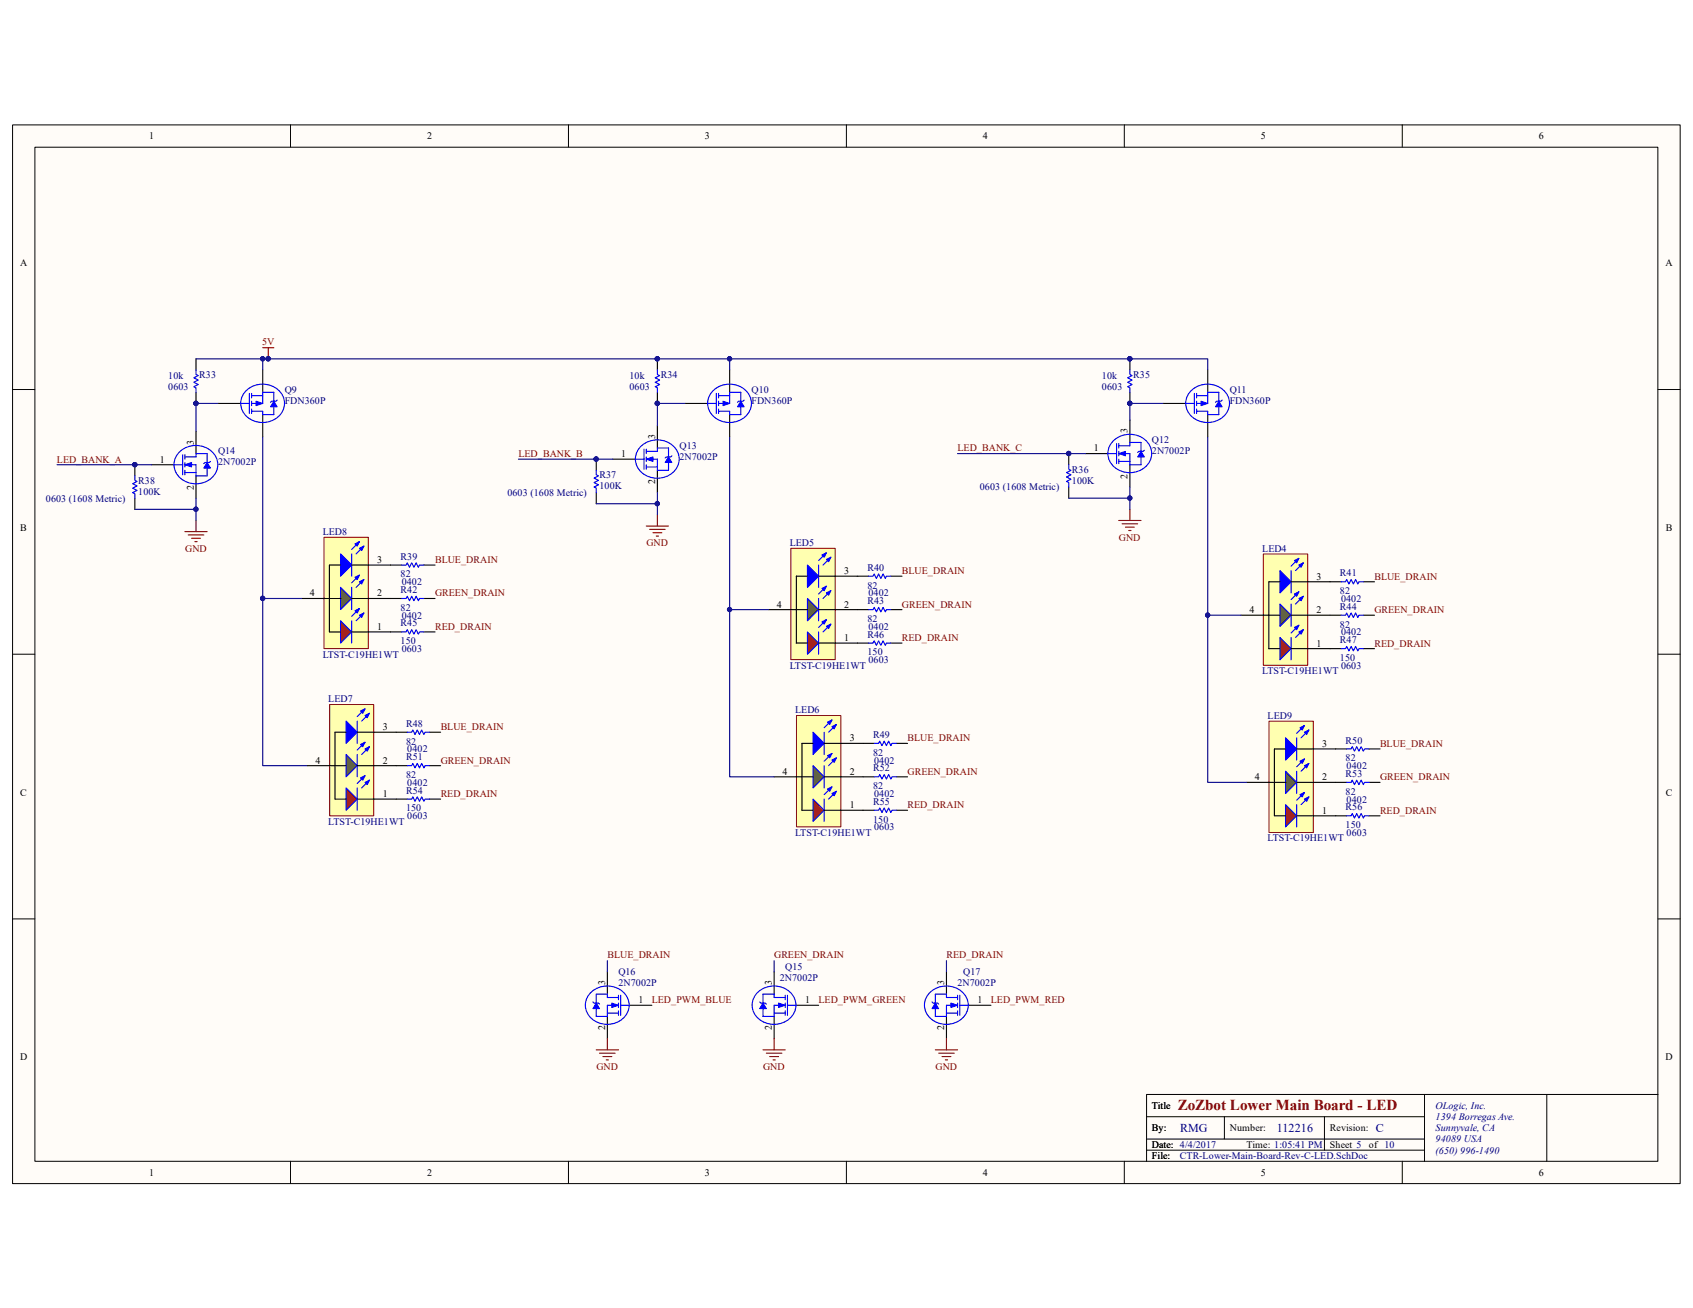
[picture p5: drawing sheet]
<svg xmlns="http://www.w3.org/2000/svg" width="279mm" height="216mm" viewBox="0 0 279 216" stroke-linecap="round" stroke-linejoin="round" font-family="sans-serif">
<path d="M2.1 20.7h275.2v174.7h-275.2z" fill="#fffcf8"/>
<path d="M2.1 20.6h275.2v174.8h-275.2z" fill="none" stroke="#000" stroke-width=".17"/>
<path d="M5.8 24.3h267.8v167.4h-267.8z" fill="#fffcf8"/>
<g fill="none" stroke="#000" stroke-width=".17">
<path d="M5.8 24.3h267.8v167.4h-267.8zM47.9 20.6v3.7M93.8 20.6v3.7M139.7 20.6v3.7M185.6 20.6v3.7M231.4 20.6v3.7M2.1 64.3h3.6M273.6 64.3h3.7M2.1 108h3.6M273.6 108h3.7M2.1 151.7h3.6M273.6 151.7h3.7"/>
<path d="M47.9 191.7v3.7M93.8 191.7v3.7M139.7 191.7v3.7M185.6 191.7v3.7M189.2 184.3h45.9M189.2 189.8h45.9M189.2 188h45.9M202.1 184.3v3.7M218.6 184.3v5.5M231.4 191.7v3.7M235.1 180.7v11M255.3 180.7h-66.1v11"/>
<path d="M273.6 180.7h-18.3v11"/>
</g>
<path d="M36 66.6h3.7M43.4 61.1v3.7M43.4 68.4v3.7M219.5 107.1h1.8M225 107.1h1.8" fill="none" stroke="#000" stroke-width=".18"/>
<path d="M39.7 66.6h1.5M41.2 64.9v3.3M41.5 65.3h1.9M41.5 67.9h1.9M41.5 64.9v.8M41.5 66.2v.8M41.5 67.5v.7M45.2 66.2v-1.4h-1.8v1.8h-1.9M45.2 67.1v1.3h-1.8M221.3 107.1h.8l.1-.4 .4 .7 .4-.7 .3 .7 .4-.7 .4 .7 .2-.3h.7" fill="none" stroke="#00f" stroke-width=".18"/>
<path d="M43.4 57.4h1.8M44.3 57.4v1.8" fill="none" stroke="#800000" stroke-width=".18"/>
<circle cx="44.3" cy="59.2" r=".35" fill="#000080" stroke="#000080" stroke-width=".17"/>
<path d="M45.2 66.2l.5 .9h-1.1z" fill="#00f"/>
<path d="M45.2 66.2l.5 .9h-1.1z" fill="none" stroke="#00f" stroke-width=".17"/>
<path d="M40.8 64.3a3.8 3.8 0 0 1 6.1 1.6 3.4 3.4 0 0 1-4.3 3.8 3.1 3.1 0 0 1-2.7-2.1 3.1 3.1 0 0 1 .9-3.3zM43.4 67.9v.5M45.7 66l-.1 .2h-.8l-.2 .2" fill="none" stroke="#00f" stroke-width=".18"/>
<path d="M42.3 66.2l1.1 .4-1.1 .4z" fill="#00f"/>
<path d="M42.3 66.2l1.1 .4-1.1 .4z" fill="none" stroke="#00f" stroke-width=".17"/>
<path d="M113.1 66.6h3.6M120.4 61.1v3.7M120.4 68.4v3.7" fill="none" stroke="#000" stroke-width=".18"/>
<path d="M116.7 66.6h1.5M118.2 64.9v3.3M118.6 65.3h1.8M118.6 67.9h1.8M118.6 64.9v.8M118.6 66.2v.8M118.6 67.5v.7M122.3 66.2v-1.4h-1.9v1.8h-1.8M122.3 67.1v1.3h-1.9" fill="none" stroke="#00f" stroke-width=".18"/>
<path d="M122.3 66.2l.5 .9h-1.1z" fill="#00f"/>
<path d="M122.3 66.2l.5 .9h-1.1z" fill="none" stroke="#00f" stroke-width=".17"/>
<path d="M117.8 64.3a3.8 3.8 0 0 1 6.1 1.6 3.4 3.4 0 0 1-4.2 3.8 3.1 3.1 0 0 1-2.7-2.1 3.1 3.1 0 0 1 .8-3.3zM120.4 67.9v.5M122.8 66l-.2 .2h-.7l-.2 .2" fill="none" stroke="#00f" stroke-width=".18"/>
<path d="M119.3 66.2l1.1 .4-1.1 .4z" fill="#00f"/>
<path d="M119.3 66.2l1.1 .4-1.1 .4z" fill="none" stroke="#00f" stroke-width=".17"/>
<path d="M192 66.6h3.6M199.3 61.1v3.7M199.3 68.4v3.7" fill="none" stroke="#000" stroke-width=".18"/>
<path d="M195.6 66.6h1.5M197.1 64.9v3.3M197.5 65.3h1.8M197.5 67.9h1.8M197.5 64.9v.8M197.5 66.2v.8M197.5 67.5v.7M201.1 66.2v-1.4h-1.8v1.8h-1.8M201.1 67.1v1.3h-1.8" fill="none" stroke="#00f" stroke-width=".18"/>
<path d="M201.1 66.2l.6 .9h-1.1z" fill="#00f"/>
<path d="M201.1 66.2l.6 .9h-1.1z" fill="none" stroke="#00f" stroke-width=".17"/>
<path d="M196.7 64.3a3.8 3.8 0 0 1 6.1 1.6 3.4 3.4 0 0 1-4.2 3.8 3.1 3.1 0 0 1-2.7-2.1 3.1 3.1 0 0 1 .8-3.3zM199.3 67.9v.5M201.7 66l-.2 .2h-.7l-.2 .2" fill="none" stroke="#00f" stroke-width=".18"/>
<path d="M198.2 66.2l1.1 .4-1.1 .4z" fill="#00f"/>
<path d="M198.2 66.2l1.1 .4-1.1 .4z" fill="none" stroke="#00f" stroke-width=".17"/>
<path d="M101.2 75.8h3.6M108.5 70.3v3.7M108.5 77.6v3.7" fill="none" stroke="#000" stroke-width=".18"/>
<path d="M104.8 75.8h1.5M106.3 74.1v3.3M106.7 74.5h1.8M106.7 75.8h1.8v1.8M106.7 77.1h1.8M106.7 74.1v.8M106.7 75.4v.8M106.7 76.7v.7" fill="none" stroke="#00f" stroke-width=".18"/>
<path d="M106.7 75.8l1.1-.4v.8z" fill="#00f"/>
<path d="M106.7 75.8l1.1-.4v.8z" fill="none" stroke="#00f" stroke-width=".17"/>
<path d="M108.5 74.5v-.5h1.8v1.4M110.3 76.3v1.3h-1.8" fill="none" stroke="#00f" stroke-width=".18"/>
<path d="M110.3 75.4l.6 .9h-1.1z" fill="#00f"/>
<path d="M110.3 75.4l.6 .9h-1.1z" fill="none" stroke="#00f" stroke-width=".17"/>
<path d="M28.7 76.7h1.4M30.1 75.1v3.3M30.5 75.4h1.8M30.5 76.7h1.8v1.9M30.5 78h1.8M30.5 75.1v.7M30.5 76.3v.8M30.5 77.6v.8M105.9 73.5a3.8 3.8 0 0 1 6.1 1.6 3.4 3.4 0 0 1-4.3 3.8 3.1 3.1 0 0 1-2.6-2.1 3.1 3.1 0 0 1 .8-3.3zM110.9 75.2l-.2 .2h-.7l-.2 .2" fill="none" stroke="#00f" stroke-width=".18"/>
<path d="M25 76.7h3.7M32.3 71.2v3.7M32.3 78.6v3.6" fill="none" stroke="#000" stroke-width=".18"/>
<path d="M30.5 76.7l1.1-.4v.8z" fill="#00f"/>
<path d="M30.5 76.7l1.1-.4v.8z" fill="none" stroke="#00f" stroke-width=".17"/>
<path d="M32.3 75.4v-.5h1.9v1.4M34.2 77.3v1.3h-1.9" fill="none" stroke="#00f" stroke-width=".18"/>
<path d="M34.2 76.3l.5 1h-1.1z" fill="#00f"/>
<path d="M34.2 76.3l.5 1h-1.1z" fill="none" stroke="#00f" stroke-width=".17"/>
<path d="M29.8 74.5a3.8 3.8 0 0 1 6.1 1.6 3.4 3.4 0 0 1-4.3 3.7 3.1 3.1 0 0 1-2.7-2.1 3.1 3.1 0 0 1 .9-3.2zM34.7 76.2l-.2 .1h-.7l-.2 .2M182.8 74.9h1.5M184.3 73.2v3.3M184.6 73.6h1.9M184.6 74.9h1.9v1.8M184.6 76.2h1.9M184.6 73.2v.8M184.6 74.5v.7M184.6 75.8v.7" fill="none" stroke="#00f" stroke-width=".18"/>
<path d="M179.1 74.9h3.7M186.5 69.4v3.6M186.5 76.7v3.7" fill="none" stroke="#000" stroke-width=".18"/>
<path d="M184.6 74.9l1.1-.4v.7z" fill="#00f"/>
<path d="M184.6 74.9l1.1-.4v.7z" fill="none" stroke="#00f" stroke-width=".17"/>
<path d="M186.5 73.6v-.6h1.8v1.5M188.3 75.4v1.3h-1.8" fill="none" stroke="#00f" stroke-width=".18"/>
<path d="M188.3 74.5l.6 .9h-1.1z" fill="#00f"/>
<path d="M188.3 74.5l.6 .9h-1.1z" fill="none" stroke="#00f" stroke-width=".17"/>
<g fill="none" stroke="#00f" stroke-width=".18">
<path d="M183.9 72.6a3.8 3.8 0 0 1 6.1 1.6 3.4 3.4 0 0 1-4.3 3.8 3.1 3.1 0 0 1-2.7-2.1 3.1 3.1 0 0 1 .9-3.3zM188.9 74.3l-.2 .2h-.8l-.1 .2M66.3 104.3h.7l.2-.4 .4 .8 .3-.8 .4 .8 .4-.8 .3 .8 .2-.4h.8M143.4 106.1h.7l.2-.3 .3 .7 .4-.7 .4 .7 .3-.7 .4 .7 .2-.4h.7M67.2 131.9h.7l.2-.4 .4 .8 .4-.8 .3 .8 .4-.8 .4 .8 .1-.4h.8M144.3 133.7h.7l.2-.3 .4 .7 .3-.7 .4 .7 .4-.7 .3 .7 .2-.4h.7M222.2 134.7h.8l.2-.4 .3 .7 .4-.7 .4 .7 .3-.7 .4 .7 .2-.3h.7M156.2 164.6h1.8M156.2 167.2h1.8M158 165.9h-1.8v1.9M158 164.3v.7M158 165.6v.7"/>
<path d="M158 166.9v.7M158.4 165.9h1.5M158.4 164.3v3.3"/>
</g>
<path d="M184.6 85.9h3.7M185.2 86.5h2.6M185.7 87h1.5M186.3 87.6h.4M186.5 84.1v1.8" fill="none" stroke="#800000" stroke-width=".18"/>
<g fill="none" stroke="#000" stroke-width=".18">
<path d="M64.5 104.3h1.8M70 104.3h1.8M141.5 106.1h1.9M147 106.1h1.9M65.4 131.9h1.8M70.9 131.9h1.8M142.4 133.7h1.9M147.9 133.7h1.9M220.4 134.7h1.8M225.9 134.7h1.9M156.2 160.4v3.7M156.2 167.8v3.7"/>
<path d="M159.9 165.9h3.6"/>
</g>
<path d="M156.9 165.6l1.1 .3-1.1 .4z" fill="#00f"/>
<path d="M156.9 165.6l1.1 .3-1.1 .4z" fill="none" stroke="#00f" stroke-width=".17"/>
<path d="M154.4 166.5v1.3h1.8M156.2 164.6v-.5h-1.8v1.5" fill="none" stroke="#00f" stroke-width=".18"/>
<path d="M154.4 165.6l.5 .9h-1.1z" fill="#00f"/>
<path d="M154.4 165.6l.5 .9h-1.1z" fill="none" stroke="#00f" stroke-width=".17"/>
<path d="M127.8 164.6h1.8M127.8 167.2h1.8M129.6 165.9h-1.8v1.9M129.6 164.3v.7M129.6 165.6v.7M129.6 166.9v.7M130 165.9h1.4M130 164.3v3.3M153.6 163.7a3.8 3.8 0 0 1 6.1 1.6 3.4 3.4 0 0 1-4.3 3.7 3.1 3.1 0 0 1-2.6-2.1 3.1 3.1 0 0 1 .8-3.2zM153.8 165.4l.2 .2h.7l.2 .2" fill="none" stroke="#00f" stroke-width=".18"/>
<path d="M127.8 160.4v3.7M127.8 167.8v3.7M131.4 165.9h3.7" fill="none" stroke="#000" stroke-width=".18"/>
<path d="M128.5 165.6l1.1 .3-1.1 .4z" fill="#00f"/>
<path d="M128.5 165.6l1.1 .3-1.1 .4z" fill="none" stroke="#00f" stroke-width=".17"/>
<path d="M125.9 166.5v1.3h1.9M127.8 164.6v-.5h-1.9v1.5" fill="none" stroke="#00f" stroke-width=".18"/>
<path d="M125.9 165.6l.6 .9h-1.1z" fill="#00f"/>
<path d="M125.9 165.6l.6 .9h-1.1z" fill="none" stroke="#00f" stroke-width=".17"/>
<path d="M100.2 164.6h1.9M100.2 167.2h1.9M102.1 165.9h-1.9v1.9M102.1 164.3v.7M102.1 165.6v.7M102.1 166.9v.7M102.4 165.9h1.5M102.4 164.3v3.3M125.2 163.7a3.8 3.8 0 0 1 6.1 1.6 3.4 3.4 0 0 1-4.3 3.7 3.1 3.1 0 0 1-2.7-2.1 3.1 3.1 0 0 1 .9-3.2zM125.4 165.4l.2 .2h.7l.2 .2" fill="none" stroke="#00f" stroke-width=".18"/>
<path d="M100.2 160.4v3.7M100.2 167.8v3.7M103.9 165.9h3.7" fill="none" stroke="#000" stroke-width=".18"/>
<path d="M101 165.6l1.1 .3-1.1 .4z" fill="#00f"/>
<path d="M101 165.6l1.1 .3-1.1 .4z" fill="none" stroke="#00f" stroke-width=".17"/>
<path d="M98.4 166.5v1.3h1.8M100.2 164.6v-.5h-1.8v1.5" fill="none" stroke="#00f" stroke-width=".18"/>
<path d="M98.4 165.6l.6 .9h-1.1z" fill="#00f"/>
<path d="M98.4 165.6l.6 .9h-1.1z" fill="none" stroke="#00f" stroke-width=".17"/>
<g fill="none" stroke="#00f" stroke-width=".18">
<path d="M22.3 78.6v.7l.3 .2-.7 .3 .7 .4-.7 .4 .7 .3-.7 .4 .4 .2v.7M32.3 61.1v.7l.4 .2-.7 .4 .7 .3-.7 .4 .7 .4-.7 .3 .3 .2v.8M98.4 77.6v.8l.4 .2-.8 .3 .8 .4-.8 .4 .8 .3-.8 .4 .4 .2v.7M108.5 61.1v.7l.4 .2-.8 .4 .8 .3-.8 .4 .8 .4-.8 .3 .4 .2v.8M176.4 76.7v.7l.3 .2-.7 .4 .7 .4-.7 .3 .7 .4-.7 .4 .4 .2v.7M186.5 61.1v.7l.3 .2-.7 .4 .7 .3-.7 .4 .7 .4-.7 .3 .4 .2v.8M66.3 98.8h.7l.2-.4 .4 .8 .3-.8 .4 .8 .4-.8 .3 .8 .2-.4h.8M66.3 93.3h.7l.2-.4 .4 .7 .3-.7 .4 .7 .4-.7 .3 .7 .2-.3h.8M143.4 95.1h.7l.2-.4 .3 .8 .4-.8 .4 .8 .3-.8 .4 .8 .2-.4h.7M221.3 96h.8l.1-.3 .4 .7 .4-.7 .3 .7 .4-.7 .4 .7 .2-.4h.7M143.4 100.6h.7l.2-.3 .3 .7 .4-.7 .4 .7 .3-.7 .4 .7 .2-.4h.7M221.3 101.5h.8l.1-.3 .4 .7 .4-.7 .3 .7 .4-.7 .4 .7 .2-.4h.7"/>
<path d="M67.2 126.4h.7l.2-.4 .4 .7 .4-.7 .3 .7 .4-.7 .4 .7 .1-.3h.8M67.2 120.9h.7l.2-.4 .4 .7 .4-.7 .3 .7 .4-.7 .4 .7 .1-.3h.8M144.3 128.2h.7l.2-.3 .4 .7 .3-.7 .4 .7 .4-.7 .3 .7 .2-.4h.7M144.3 122.7h.7l.2-.4 .4 .8 .3-.8 .4 .8 .4-.8 .3 .8 .2-.4h.7M222.2 129.1h.8l.2-.3 .3 .7 .4-.7 .4 .7 .3-.7 .4 .7 .2-.4h.7M222.2 123.6h.8l.2-.3 .3 .7 .4-.7 .4 .7 .3-.7 .4 .7 .2-.4h.7M97.7 163.7a3.8 3.8 0 0 1 6.1 1.6 3.4 3.4 0 0 1-4.3 3.7 3.1 3.1 0 0 1-2.7-2.1 3.1 3.1 0 0 1 .9-3.2zM97.9 165.4l.1 .2h.8l.2 .2"/>
</g>
<g fill="none" stroke="#800000" stroke-width=".18">
<path d="M30.5 87.7h3.7M31.1 88.3h2.5M31.6 88.9h1.5M32.2 89.4h.3M32.3 85.9v1.8M106.7 86.8h3.6M107.2 87.4h2.6M107.8 87.9h1.4M108.3 88.5h.4M108.5 85v1.8M98.4 173.3h3.7M99 173.8h2.5"/>
<path d="M99.5 174.4h1.5M100.1 174.9h.3M100.2 171.5v1.8M125.9 173.3h3.7M126.5 173.8h2.5M127 174.4h1.5M127.6 174.9h.3M127.8 171.5v1.8M154.4 173.3h3.6M154.9 173.8h2.6M155.5 174.4h1.4M156 174.9h.4"/>
<path d="M156.2 171.5v1.8"/>
</g>
<g fill="none" stroke="#000" stroke-width=".18">
<path d="M32.3 59.2v1.9M108.5 59.2v1.9M186.5 59.2v1.9M22.3 76.7v1.9M32.3 64.8v1.8M98.4 75.8v1.8M108.5 64.8v1.8M176.4 74.9v1.8M186.5 64.8v1.8M22.3 82.2v1.9M64.5 98.8h1.8M64.5 93.3h1.8"/>
<path d="M70 98.8h1.8M70 93.3h1.8M98.4 81.3v1.9M141.5 95.1h1.9M147 95.1h1.9M176.4 80.4v1.8M219.5 96h1.8M225 96h1.8M141.5 100.6h1.9M147 100.6h1.9M219.5 101.5h1.8M225 101.5h1.8"/>
<path d="M65.4 126.4h1.8M65.4 120.9h1.8M70.9 126.4h1.8M70.9 120.9h1.8M142.4 128.2h1.9M142.4 122.7h1.9M147.9 128.2h1.9M147.9 122.7h1.9M220.4 129.1h1.8M220.4 123.6h1.8M225.9 129.1h1.9M225.9 123.6h1.9"/>
</g>
<g fill="#000080" stroke="#000080" stroke-width=".17">
<circle cx="186.5" cy="59.2" r=".35"/>
<circle cx="186.5" cy="66.6" r=".35"/>
<circle cx="108.5" cy="59.2" r=".35"/>
<circle cx="108.5" cy="66.6" r=".35"/>
<circle cx="32.3" cy="66.6" r=".35"/>
<circle cx="176.4" cy="74.9" r=".35"/>
<circle cx="98.4" cy="75.8" r=".35"/>
<circle cx="22.2" cy="76.7" r=".35"/>
</g>
<path d="M209.5 119.1h7.2v18.3h-7.2z" fill="#ffffb0"/>
<path d="M209.4 119h7.3v18.4h-7.3z" fill="none" stroke="#800000" stroke-width=".17"/>
<path d="M216.7 134.7h3.7M216.7 129.1h3.7" fill="none" stroke="#000" stroke-width=".18"/>
<path d="M212.2 127.3l1.8 1.8-1.8 1.9z" fill="#00bf00"/>
<path d="M212.2 127.3l1.8 1.8-1.8 1.9zM215.3 125.3l-1.3 1.3M216 126l-1.3 1.3" fill="none" stroke="#00f" stroke-width=".18"/>
<path d="M215.3 126.4l.7-.4-.4 .7z" fill="#00f"/>
<path d="M215.3 126.4l.7-.4-.4 .7z" fill="none" stroke="#00f" stroke-width=".18"/>
<path d="M214.5 125.6l.8-.3-.4 .7z" fill="#00f"/>
<path d="M214 127.3v3.7M214.5 125.6l.8-.3-.4 .7z" fill="none" stroke="#00f" stroke-width=".18"/>
<path d="M205.7 129.1h3.7M216.7 123.6h3.7" fill="none" stroke="#000" stroke-width=".18"/>
<path d="M212.2 132.8l1.8 1.9-1.8 1.8z" fill="#bf0000"/>
<path d="M212.2 132.8l1.8 1.9-1.8 1.8zM215.3 130.8l-1.3 1.3M216 131.5l-1.3 1.3" fill="none" stroke="#00f" stroke-width=".18"/>
<path d="M215.3 131.9l.7-.4-.4 .8z" fill="#00f"/>
<path d="M215.3 131.9l.7-.4-.4 .8z" fill="none" stroke="#00f" stroke-width=".18"/>
<path d="M214.5 131.2l.8-.4-.4 .7z" fill="#00f"/>
<path d="M214 132.8v3.7M214.5 131.2l.8-.4-.4 .7z" fill="none" stroke="#00f" stroke-width=".18"/>
<path d="M210.3 134.7h1.9M210.3 129.1h1.9M214 134.7h2.7M214 129.1h2.7" fill="none" stroke="#000" stroke-width=".18"/>
<path d="M212.2 121.8l1.8 1.8-1.8 1.9z" fill="#00f"/>
<path d="M215.3 119.8l-1.3 1.2M212.2 121.8l1.8 1.8-1.8 1.9zM216 120.5l-1.3 1.3" fill="none" stroke="#00f" stroke-width=".18"/>
<path d="M215.3 120.9l.7-.4-.4 .7z" fill="#00f"/>
<path d="M215.3 120.9l.7-.4-.4 .7z" fill="none" stroke="#00f" stroke-width=".18"/>
<path d="M214.5 120.1l.8-.3-.4 .7z" fill="#00f"/>
<path d="M214 121.8v3.7M214.5 120.1l.8-.3-.4 .7z" fill="none" stroke="#00f" stroke-width=".18"/>
<path d="M209.4 129.1h.9M212.2 123.6h-1.9v11.1M214 123.6h2.7" fill="none" stroke="#000" stroke-width=".18"/>
<path d="M131.5 118.2h7.3v18.3h-7.3z" fill="#ffffb0"/>
<path d="M131.4 118.1h7.4v18.4h-7.4z" fill="none" stroke="#800000" stroke-width=".17"/>
<path d="M138.8 133.7h3.6M138.8 128.2h3.6" fill="none" stroke="#000" stroke-width=".18"/>
<path d="M134.2 126.4l1.8 1.8-1.8 1.9z" fill="#00bf00"/>
<path d="M134.2 126.4l1.8 1.8-1.8 1.9zM137.3 124.4l-1.3 1.2M138 125.1l-1.3 1.3" fill="none" stroke="#00f" stroke-width=".18"/>
<path d="M137.3 125.5l.7-.4-.3 .7z" fill="#00f"/>
<path d="M137.3 125.5l.7-.4-.3 .7z" fill="none" stroke="#00f" stroke-width=".18"/>
<path d="M136.6 124.7l.7-.3-.4 .7z" fill="#00f"/>
<path d="M136 126.4v3.7M136.6 124.7l.7-.3-.4 .7z" fill="none" stroke="#00f" stroke-width=".18"/>
<path d="M127.8 128.2h3.6M138.8 122.7h3.6" fill="none" stroke="#000" stroke-width=".18"/>
<path d="M134.2 131.9l1.8 1.8-1.8 1.9z" fill="#bf0000"/>
<path d="M134.2 131.9l1.8 1.8-1.8 1.9zM137.3 129.9l-1.3 1.3M138 130.6l-1.3 1.3" fill="none" stroke="#00f" stroke-width=".18"/>
<path d="M137.3 131l.7-.4-.3 .7z" fill="#00f"/>
<path d="M137.3 131l.7-.4-.3 .7z" fill="none" stroke="#00f" stroke-width=".18"/>
<path d="M136.6 130.2l.7-.3-.4 .7z" fill="#00f"/>
<path d="M136 131.9v3.7M136.6 130.2l.7-.3-.4 .7z" fill="none" stroke="#00f" stroke-width=".18"/>
<path d="M132.3 133.7h1.9M132.3 128.2h1.9M136 133.7h2.8M136 128.2h2.8" fill="none" stroke="#000" stroke-width=".18"/>
<path d="M134.2 120.9l1.8 1.8-1.8 1.8z" fill="#00f"/>
<path d="M137.3 118.8l-1.3 1.3M138 119.6l-1.3 1.3M134.2 120.9l1.8 1.8-1.8 1.8z" fill="none" stroke="#00f" stroke-width=".18"/>
<path d="M137.3 119.9l.7-.3-.3 .7z" fill="#00f"/>
<path d="M137.3 119.9l.7-.3-.3 .7z" fill="none" stroke="#00f" stroke-width=".18"/>
<path d="M136.6 119.2l.7-.4-.4 .8z" fill="#00f"/>
<path d="M136.6 119.2l.7-.4-.4 .8zM136 120.9v3.6" fill="none" stroke="#00f" stroke-width=".18"/>
<path d="M131.4 128.2h.9M134.2 122.7h-1.9v11M136 122.7h2.8" fill="none" stroke="#000" stroke-width=".18"/>
<path d="M53.5 88.7h7.3v18.4h-7.3z" fill="#ffffb0"/>
<path d="M53.5 88.7h7.3v18.4h-7.3z" fill="none" stroke="#800000" stroke-width=".17"/>
<path d="M60.8 98.8h3.7M60.8 104.3h3.7" fill="none" stroke="#000" stroke-width=".18"/>
<path d="M56.2 96.9l1.8 1.9-1.8 1.8z" fill="#00bf00"/>
<path d="M56.2 96.9l1.8 1.9-1.8 1.8zM59.3 94.9l-1.3 1.3M60.1 95.7l-1.3 1.2" fill="none" stroke="#00f" stroke-width=".18"/>
<path d="M59.3 96l.8-.3-.4 .7z" fill="#00f"/>
<path d="M59.3 96l.8-.3-.4 .7z" fill="none" stroke="#00f" stroke-width=".18"/>
<path d="M58.6 95.3l.7-.4-.3 .8z" fill="#00f"/>
<path d="M58 96.9v3.7M58.6 95.3l.7-.4-.3 .8z" fill="none" stroke="#00f" stroke-width=".18"/>
<path d="M49.8 98.8h3.6M60.8 93.3h3.7" fill="none" stroke="#000" stroke-width=".18"/>
<path d="M56.2 102.5l1.8 1.8-1.8 1.8z" fill="#bf0000"/>
<path d="M56.2 102.5l1.8 1.8-1.8 1.8zM59.3 100.4l-1.3 1.3M60.1 101.2l-1.3 1.3" fill="none" stroke="#00f" stroke-width=".18"/>
<path d="M59.3 101.5l.8-.3-.4 .7z" fill="#00f"/>
<path d="M59.3 101.5l.8-.3-.4 .7z" fill="none" stroke="#00f" stroke-width=".18"/>
<path d="M58.6 100.8l.7-.4-.3 .8z" fill="#00f"/>
<path d="M58 102.5v3.6M58.6 100.8l.7-.4-.3 .8z" fill="none" stroke="#00f" stroke-width=".18"/>
<path d="M54.4 98.8h1.8M58 98.8h2.8M54.4 104.3h1.8M58 104.3h2.8" fill="none" stroke="#000" stroke-width=".18"/>
<path d="M56.2 91.4l1.8 1.9-1.8 1.8z" fill="#00f"/>
<path d="M56.2 91.4l1.8 1.9-1.8 1.8zM59.3 89.4l-1.3 1.3M60.1 90.1l-1.3 1.3" fill="none" stroke="#00f" stroke-width=".18"/>
<path d="M59.3 90.5l.8-.4-.4 .8z" fill="#00f"/>
<path d="M59.3 90.5l.8-.4-.4 .8z" fill="none" stroke="#00f" stroke-width=".18"/>
<path d="M58.6 89.8l.7-.4-.3 .7z" fill="#00f"/>
<path d="M58 91.4v3.7M58.6 89.8l.7-.4-.3 .7z" fill="none" stroke="#00f" stroke-width=".18"/>
<path d="M53.4 98.8h1M56.2 93.3h-1.8v11M58 93.3h2.8" fill="none" stroke="#000" stroke-width=".18"/>
<path d="M130.6 90.6h7.2v18.3h-7.2z" fill="#ffffb0"/>
<path d="M130.5 90.5h7.3v18.4h-7.3z" fill="none" stroke="#800000" stroke-width=".17"/>
<path d="M137.8 106.1h3.7M137.8 100.6h3.7" fill="none" stroke="#000" stroke-width=".18"/>
<path d="M133.3 98.8l1.8 1.8-1.8 1.9z" fill="#00bf00"/>
<path d="M133.3 98.8l1.8 1.8-1.8 1.9zM136.4 96.8l-1.3 1.3M137.1 97.5l-1.3 1.3" fill="none" stroke="#00f" stroke-width=".18"/>
<path d="M136.4 97.9l.7-.4-.4 .7z" fill="#00f"/>
<path d="M136.4 97.9l.7-.4-.4 .7z" fill="none" stroke="#00f" stroke-width=".18"/>
<path d="M135.6 97.1l.8-.3-.4 .7z" fill="#00f"/>
<path d="M135.1 98.8v3.7M135.6 97.1l.8-.3-.4 .7z" fill="none" stroke="#00f" stroke-width=".18"/>
<path d="M137.8 95.1h3.7M126.8 100.6h3.7" fill="none" stroke="#000" stroke-width=".18"/>
<path d="M133.3 104.3l1.8 1.8-1.8 1.9z" fill="#bf0000"/>
<path d="M133.3 104.3l1.8 1.8-1.8 1.9zM136.4 102.3l-1.3 1.3M137.1 103l-1.3 1.3" fill="none" stroke="#00f" stroke-width=".18"/>
<path d="M136.4 103.4l.7-.4-.4 .8z" fill="#00f"/>
<path d="M136.4 103.4l.7-.4-.4 .8z" fill="none" stroke="#00f" stroke-width=".18"/>
<path d="M135.6 102.7l.8-.4-.4 .7z" fill="#00f"/>
<path d="M135.1 104.3v3.7M135.6 102.7l.8-.4-.4 .7z" fill="none" stroke="#00f" stroke-width=".18"/>
<path d="M131.4 106.1h1.9M131.4 100.6h1.9M135.1 106.1h2.7M135.1 100.6h2.7" fill="none" stroke="#000" stroke-width=".18"/>
<path d="M133.3 93.3l1.8 1.8-1.8 1.8z" fill="#00f"/>
<path d="M133.3 93.3l1.8 1.8-1.8 1.8zM136.4 91.2l-1.3 1.3M137.1 92l-1.3 1.3" fill="none" stroke="#00f" stroke-width=".18"/>
<path d="M136.4 92.3l.7-.3-.4 .7z" fill="#00f"/>
<path d="M136.4 92.3l.7-.3-.4 .7z" fill="none" stroke="#00f" stroke-width=".18"/>
<path d="M135.6 91.6l.8-.4-.4 .8z" fill="#00f"/>
<path d="M135.1 93.3v3.6M135.6 91.6l.8-.4-.4 .8z" fill="none" stroke="#00f" stroke-width=".18"/>
<path d="M133.3 95.1h-1.9v11M135.1 95.1h2.7M130.5 100.6h.9" fill="none" stroke="#000" stroke-width=".18"/>
<path d="M54.4 116.3h7.3v18.4h-7.3z" fill="#ffffb0"/>
<path d="M54.4 116.3h7.3v18.4h-7.3z" fill="none" stroke="#800000" stroke-width=".17"/>
<path d="M61.7 131.9h3.7M61.7 126.4h3.7" fill="none" stroke="#000" stroke-width=".18"/>
<path d="M57.1 124.5l1.9 1.9-1.9 1.8z" fill="#00bf00"/>
<path d="M57.1 124.5l1.9 1.9-1.9 1.8zM60.2 122.5l-1.2 1.3M61 123.3l-1.3 1.2" fill="none" stroke="#00f" stroke-width=".18"/>
<path d="M60.2 123.6l.8-.3-.4 .7z" fill="#00f"/>
<path d="M60.2 123.6l.8-.3-.4 .7z" fill="none" stroke="#00f" stroke-width=".18"/>
<path d="M59.5 122.9l.7-.4-.3 .8z" fill="#00f"/>
<path d="M59 124.5v3.7M59.5 122.9l.7-.4-.3 .8z" fill="none" stroke="#00f" stroke-width=".18"/>
<path d="M50.7 126.4h3.7M61.7 120.9h3.7" fill="none" stroke="#000" stroke-width=".18"/>
<path d="M57.1 130.1l1.9 1.8-1.9 1.8z" fill="#bf0000"/>
<path d="M57.1 130.1l1.9 1.8-1.9 1.8zM60.2 128l-1.2 1.3M61 128.8l-1.3 1.3" fill="none" stroke="#00f" stroke-width=".18"/>
<path d="M60.2 129.1l.8-.3-.4 .7z" fill="#00f"/>
<path d="M60.2 129.1l.8-.3-.4 .7z" fill="none" stroke="#00f" stroke-width=".18"/>
<path d="M59.5 128.4l.7-.4-.3 .8z" fill="#00f"/>
<path d="M59 130.1v3.6M59.5 128.4l.7-.4-.3 .8z" fill="none" stroke="#00f" stroke-width=".18"/>
<path d="M55.3 131.9h1.8M55.3 126.4h1.8M59 131.9h2.7M59 126.4h2.7" fill="none" stroke="#000" stroke-width=".18"/>
<path d="M57.1 119l1.9 1.9-1.9 1.8z" fill="#00f"/>
<path d="M57.1 119l1.9 1.9-1.9 1.8zM60.2 117l-1.2 1.3M61 117.7l-1.3 1.3" fill="none" stroke="#00f" stroke-width=".18"/>
<path d="M60.2 118.1l.8-.4-.4 .8z" fill="#00f"/>
<path d="M60.2 118.1l.8-.4-.4 .8z" fill="none" stroke="#00f" stroke-width=".18"/>
<path d="M59.5 117.4l.7-.4-.3 .7z" fill="#00f"/>
<path d="M59 119v3.7M59.5 117.4l.7-.4-.3 .7z" fill="none" stroke="#00f" stroke-width=".18"/>
<path d="M54.4 126.4h.9M57.1 120.9h-1.8v11M59 120.9h2.7" fill="none" stroke="#000" stroke-width=".18"/>
<path d="M208.5 91.5h7.3v18.3h-7.3z" fill="#ffffb0"/>
<path d="M208.5 91.4h7.3v18.4h-7.3z" fill="none" stroke="#800000" stroke-width=".17"/>
<path d="M215.8 107.1h3.7M215.8 101.5h3.7" fill="none" stroke="#000" stroke-width=".18"/>
<path d="M211.2 99.7l1.9 1.8-1.9 1.9z" fill="#00bf00"/>
<path d="M211.2 99.7l1.9 1.8-1.9 1.9zM214.4 97.7l-1.3 1.3M215.1 98.4l-1.3 1.3" fill="none" stroke="#00f" stroke-width=".18"/>
<path d="M214.4 98.8l.7-.4-.4 .8z" fill="#00f"/>
<path d="M214.4 98.8l.7-.4-.4 .8z" fill="none" stroke="#00f" stroke-width=".18"/>
<path d="M213.6 98.1l.8-.4-.4 .7z" fill="#00f"/>
<path d="M213.1 99.7v3.7M213.6 98.1l.8-.4-.4 .7z" fill="none" stroke="#00f" stroke-width=".18"/>
<path d="M215.8 96h3.7M204.8 101.5h3.7" fill="none" stroke="#000" stroke-width=".18"/>
<path d="M211.2 105.2l1.9 1.9-1.9 1.8z" fill="#bf0000"/>
<path d="M211.2 105.2l1.9 1.9-1.9 1.8zM214.4 103.2l-1.3 1.3M215.1 103.9l-1.3 1.3" fill="none" stroke="#00f" stroke-width=".18"/>
<path d="M214.4 104.3l.7-.4-.4 .8z" fill="#00f"/>
<path d="M214.4 104.3l.7-.4-.4 .8z" fill="none" stroke="#00f" stroke-width=".18"/>
<path d="M213.6 103.6l.8-.4-.4 .7z" fill="#00f"/>
<path d="M213.1 105.2v3.7M213.6 103.6l.8-.4-.4 .7z" fill="none" stroke="#00f" stroke-width=".18"/>
<path d="M209.4 107.1h1.8M209.4 101.5h1.8M213.1 107.1h2.7M213.1 101.5h2.7" fill="none" stroke="#000" stroke-width=".18"/>
<path d="M211.2 94.2l1.9 1.8-1.9 1.9z" fill="#00f"/>
<path d="M211.2 94.2l1.9 1.8-1.9 1.9zM214.4 92.2l-1.3 1.3M215.1 92.9l-1.3 1.3" fill="none" stroke="#00f" stroke-width=".18"/>
<path d="M214.4 93.3l.7-.4-.4 .7z" fill="#00f"/>
<path d="M214.4 93.3l.7-.4-.4 .7z" fill="none" stroke="#00f" stroke-width=".18"/>
<path d="M213.6 92.5l.8-.3-.4 .7z" fill="#00f"/>
<path d="M213.1 94.2v3.7M213.6 92.5l.8-.3-.4 .7z" fill="none" stroke="#00f" stroke-width=".18"/>
<path d="M211.2 96h-1.8v11.1M213.1 96h2.7M208.5 101.5h.9" fill="none" stroke="#000" stroke-width=".18"/>
<g fill="none" stroke="#000080" stroke-width=".18">
<path d="M32.3 59.2h167v1.9M43.4 59.2v1.9M120.4 59.2v1.9M9.4 76.7h15.6M36 66.6h-3.7v4.6M43.4 72.1v26.7M85.6 75.8h15.6M113.1 66.6h-4.6v3.7M120.4 72.1v56.1h7.4M158 74.9h21.1M192 66.6h-5.5v2.8M199.3 72.1v29.4"/>
<path d="M22.3 84.1h10M32.3 82.2v3.7M43.4 98.8v27.6h7.3M43.4 98.8h6.4M98.4 83.2h10.1M108.5 81.3v3.7M176.4 82.2h10.1M186.5 80.4v3.7M120.4 100.6h6.4M204.8 101.5h-5.5v27.6h6.4M100.2 158.6v1.8M127.8 158.6v1.8"/>
<path d="M156.2 158.6v1.8"/>
</g>
<g fill="#000080" stroke="#000080" stroke-width=".17">
<circle cx="22.2" cy="76.7" r=".35"/>
<circle cx="120.4" cy="59.2" r=".35"/>
<circle cx="98.4" cy="75.8" r=".35"/>
<circle cx="176.4" cy="74.9" r=".35"/>
<circle cx="120.4" cy="100.6" r=".35"/>
<circle cx="43.3" cy="98.8" r=".35"/>
<circle cx="199.3" cy="101.5" r=".35"/>
<circle cx="32.3" cy="66.6" r=".35"/>
<circle cx="43.3" cy="59.2" r=".35"/>
<circle cx="44.3" cy="59.2" r=".35"/>
<circle cx="108.5" cy="59.2" r=".35"/>
<circle cx="186.5" cy="59.2" r=".35"/>
<circle cx="186.5" cy="66.6" r=".35"/>
<circle cx="108.5" cy="66.6" r=".35"/>
<circle cx="186.5" cy="82.2" r=".35"/>
<circle cx="108.5" cy="83.1" r=".35"/>
<circle cx="32.3" cy="84.1" r=".35"/>
</g>
<text font-size="2.5" fill="#800000" x="194.4" y="183.2">ZoZbot Lower Main Board - LED</text>
<g font-size="2" fill="#000080">
<text x="194.7" y="186.9">RMG</text>
<text x="210.7" y="186.9">112216</text>
<text x="227.1" y="186.9">C</text>
</g>
<g font-size="1.7">
<text x="24.6" y="23">1</text>
<text x="70.5" y="23">2</text>
<text x="116.3" y="23">3</text>
<text x="162.2" y="23">4</text>
<text x="208.1" y="23">5</text>
<text x="253.9" y="23">6</text>
<text x="3.3" y="43.9">A</text>
<text x="274.9" y="43.9">A</text>
<text x="26.4" y="76.4">1</text>
<text x="102.5" y="75.4">1</text>
<text x="180.5" y="74.5">1</text>
<text x="3.3" y="87.6">B</text>
<text x="274.9" y="87.6">B</text>
<text x="62.3" y="92.9">3</text>
<text x="139.3" y="94.7">3</text>
<text x="217.3" y="95.7">3</text>
<text x="51.1" y="98.4">4</text>
<text x="62.3" y="98.4">2</text>
<text x="128.2" y="100.3">4</text>
<text x="139.3" y="100.3">2</text>
<text x="206.2" y="101.2">4</text>
<text x="217.3" y="101.2">2</text>
<text x="62.3" y="103.9">1</text>
<text x="139.3" y="105.8">1</text>
<text x="217.3" y="106.7">1</text>
<text x="63.2" y="120.5">3</text>
<text x="140.2" y="122.3">3</text>
<text x="218.2" y="123.3">3</text>
<text x="3.3" y="131.3">C</text>
<text x="52.1" y="126">4</text>
<text x="63.2" y="131.5">1</text>
<text x="63.2" y="126">2</text>
<text x="129.1" y="127.8">4</text>
<text x="140.2" y="127.8">2</text>
<text x="207.1" y="128.8">4</text>
<text x="218.2" y="128.8">2</text>
<text x="274.9" y="131.3">C</text>
<text x="140.2" y="133.4">1</text>
<text x="218.2" y="134.3">1</text>
<text x="105.4" y="165.6">1</text>
<text x="132.9" y="165.6">1</text>
<text x="161.3" y="165.6">1</text>
<text x="3.3" y="175">D</text>
<text x="274.9" y="175">D</text>
<text x="190.1" y="183.1">Title</text>
<text x="190.1" y="186.7">By:</text>
<text x="190.1" y="189.5">Date: 4/4/2017</text>
<text x="190.1" y="191.3">File:</text>
<text x="190.1" y="189.5">Date:</text>
<text x="203" y="186.7">Number:</text>
<text x="205.7" y="189.5">Time: 1:05:41 PM</text>
<text x="219.5" y="186.7">Revision:</text>
<text x="219.5" y="189.5">Sheet 5</text>
<text x="225.9" y="189.5">of 10</text>
<text x="24.6" y="194.1">1</text>
<text x="70.5" y="194.1">2</text>
<text x="116.3" y="194.1">3</text>
<text x="162.2" y="194.1">4</text>
<text x="208.1" y="194.1">5</text>
<text x="253.9" y="194.1">6</text>
</g>
<g font-size="1.7" fill="#800000">
<text x="43.3" y="57">5V</text>
<text x="9.4" y="76.4">LED_BANK_A</text>
<text x="85.6" y="75.4">LED_BANK_B</text>
<text x="158" y="74.5">LED_BANK_C</text>
<text x="184.7" y="89.2">GND</text>
<text x="30.6" y="91.1">GND</text>
<text x="71.8" y="92.9">BLUE_DRAIN</text>
<text x="106.7" y="90.2">GND</text>
<text x="148.8" y="94.7">BLUE_DRAIN</text>
<text x="226.8" y="95.7">BLUE_DRAIN</text>
<text x="71.8" y="98.4">GREEN_DRAIN</text>
<text x="148.8" y="100.3">GREEN_DRAIN</text>
<text x="226.8" y="101.2">GREEN_DRAIN</text>
<text x="71.8" y="103.9">RED_DRAIN</text>
<text x="148.8" y="105.8">RED_DRAIN</text>
<text x="226.8" y="106.7">RED_DRAIN</text>
<text x="72.7" y="120.5">BLUE_DRAIN</text>
<text x="149.8" y="122.3">BLUE_DRAIN</text>
<text x="227.7" y="123.3">BLUE_DRAIN</text>
<text x="72.7" y="126">GREEN_DRAIN</text>
<text x="72.7" y="131.5">RED_DRAIN</text>
<text x="149.8" y="127.8">GREEN_DRAIN</text>
<text x="227.7" y="128.8">GREEN_DRAIN</text>
<text x="149.8" y="133.4">RED_DRAIN</text>
<text x="227.7" y="134.3">RED_DRAIN</text>
<text x="100.2" y="158.2">BLUE_DRAIN</text>
<text x="127.8" y="158.2">GREEN_DRAIN</text>
<text x="156.2" y="158.2">RED_DRAIN</text>
<text x="107.6" y="165.6">LED_PWM_BLUE</text>
<text x="135.1" y="165.6">LED_PWM_GREEN</text>
<text x="163.5" y="165.6">LED_PWM_RED</text>
<text x="98.4" y="176.6">GND</text>
<text x="125.9" y="176.6">GND</text>
<text x="154.4" y="176.6">GND</text>
</g>
<g font-size="1.7" fill="#000080">
<text x="27.8" y="62.6">10k</text>
<text x="27.8" y="64.4">0603</text>
<text x="32.9" y="62.4">R33</text>
<text x="47" y="64.9">Q9</text>
<text x="103.9" y="62.6">10k</text>
<text x="103.9" y="64.4">0603</text>
<text x="109" y="62.4">R34</text>
<text x="124" y="64.9">Q10</text>
<text x="181.9" y="62.6">10k</text>
<text x="181.9" y="64.4">0603</text>
<text x="187" y="62.4">R35</text>
<text x="202.9" y="64.9">Q11</text>
<text x="47" y="66.7">FDN360P</text>
<text x="124" y="66.7">FDN360P</text>
<text x="202.9" y="66.7">FDN360P</text>
<text x="36" y="75">Q14</text>
<text x="36" y="76.8">2N7002P</text>
<text x="112.1" y="74.1">Q13</text>
<text x="112.1" y="75.9">2N7002P</text>
<text x="190.1" y="73.2">Q12</text>
<text x="190.1" y="75">2N7002P</text>
<text x="7.6" y="82.8">0603 (1608 Metric)</text>
<text x="22.8" y="79.8">R38</text>
<text x="22.8" y="81.7">100K</text>
<text x="83.7" y="81.9">0603 (1608 Metric)</text>
<text x="98.9" y="78.9">R37</text>
<text x="98.9" y="80.8">100K</text>
<text x="161.7" y="80.9">0603 (1608 Metric)</text>
<text x="176.9" y="78">R36</text>
<text x="176.9" y="79.8">100K</text>
<text x="53.3" y="88.3">LED8</text>
<text x="66.1" y="95.3">82</text>
<text x="66.1" y="92.4">R39</text>
<text x="130.3" y="90.2">LED5</text>
<text x="143.2" y="94.2">R40</text>
<text x="208.3" y="91.1">LED4</text>
<text x="221.1" y="95.1">R41</text>
<text x="66.1" y="100.8">82</text>
<text x="66.1" y="97.9">R42</text>
<text x="66.3" y="96.6">0402</text>
<text x="143.2" y="99.7">R43</text>
<text x="143.2" y="97.2">82</text>
<text x="143.3" y="98.4">0402</text>
<text x="221.1" y="100.6">R44</text>
<text x="221.1" y="98">82</text>
<text x="221.3" y="99.4">0402</text>
<text x="66.1" y="103.4">R45</text>
<text x="66.1" y="106.3">150</text>
<text x="66.3" y="107.6">0603</text>
<text x="66.3" y="102.1">0402</text>
<text x="143.2" y="105.2">R46</text>
<text x="143.2" y="102.7">82</text>
<text x="143.3" y="103.9">0402</text>
<text x="221.1" y="106.2">R47</text>
<text x="221.1" y="103.6">82</text>
<text x="221.3" y="104.9">0402</text>
<text x="53.3" y="108.5">LTST-C19HE1WT</text>
<text x="130.3" y="110.4">LTST-C19HE1WT</text>
<text x="143.2" y="108.2">150</text>
<text x="143.3" y="109.5">0603</text>
<text x="208.3" y="111.3">LTST-C19HE1WT</text>
<text x="221.1" y="109.1">150</text>
<text x="221.3" y="110.4">0603</text>
<text x="54.2" y="115.9">LED7</text>
<text x="67" y="120">R48</text>
<text x="131.2" y="117.7">LED6</text>
<text x="209.2" y="118.7">LED9</text>
<text x="67" y="125.5">R51</text>
<text x="67" y="122.9">82</text>
<text x="67.2" y="124.2">0402</text>
<text x="144.1" y="124.7">82</text>
<text x="144.1" y="121.8">R49</text>
<text x="222.1" y="125.6">82</text>
<text x="222.1" y="122.7">R50</text>
<text x="67" y="131">R54</text>
<text x="67" y="128.4">82</text>
<text x="67.2" y="129.7">0402</text>
<text x="144.1" y="130.3">82</text>
<text x="144.1" y="127.3">R52</text>
<text x="144.3" y="131.5">0402</text>
<text x="144.3" y="126">0402</text>
<text x="222.1" y="131.2">82</text>
<text x="222.1" y="128.2">R53</text>
<text x="222.2" y="127">0402</text>
<text x="54.2" y="136.1">LTST-C19HE1WT</text>
<text x="67" y="133.9">150</text>
<text x="67.2" y="135.2">0603</text>
<text x="131.2" y="138">LTST-C19HE1WT</text>
<text x="144.1" y="132.8">R55</text>
<text x="144.1" y="135.8">150</text>
<text x="144.3" y="137.1">0603</text>
<text x="222.1" y="133.7">R56</text>
<text x="222.1" y="136.7">150</text>
<text x="222.2" y="138">0603</text>
<text x="222.2" y="132.5">0402</text>
<text x="209.2" y="138.9">LTST-C19HE1WT</text>
<text x="102.1" y="161">Q16</text>
<text x="128.7" y="161.9">2N7002P</text>
<text x="129.6" y="160.1">Q15</text>
<text x="159" y="161">Q17</text>
<text x="102.1" y="162.8">2N7002P</text>
<text x="158" y="162.8">2N7002P</text>
<text x="236.9" y="183.1">OLogic, Inc.</text>
<text x="236.9" y="184.9">1394 Borregas Ave.</text>
<text x="194.7" y="191.3">CTR-Lower-Main-Board-Rev-C-LED.SchDoc</text>
<text x="236.9" y="186.7">Sunnyvale, CA</text>
<text x="236.9" y="188.6">94089 USA</text>
<text x="236.9" y="190.4">(650) 996-1490</text>
</g>
<g font-size="1.6">
<text x="186.1" y="71.5" transform="rotate(-90 186.1 71.5)">3</text>
<text x="32" y="73.4" transform="rotate(-90 32 73.4)">3</text>
<text x="108.1" y="72.5" transform="rotate(-90 108.1 72.5)">3</text>
<text x="32" y="80.9" transform="rotate(-90 32 80.9)">2</text>
<text x="108.1" y="79.9" transform="rotate(-90 108.1 79.9)">2</text>
<text x="186.1" y="79" transform="rotate(-90 186.1 79)">2</text>
<text x="99.9" y="162.6" transform="rotate(-90 99.9 162.6)">3</text>
<text x="127.4" y="162.6" transform="rotate(-90 127.4 162.6)">3</text>
<text x="155.8" y="162.6" transform="rotate(-90 155.8 162.6)">3</text>
<text x="99.9" y="170.1" transform="rotate(-90 99.9 170.1)">2</text>
<text x="127.4" y="170.1" transform="rotate(-90 127.4 170.1)">2</text>
<text x="155.8" y="170.1" transform="rotate(-90 155.8 170.1)">2</text>
</g>
</svg>
